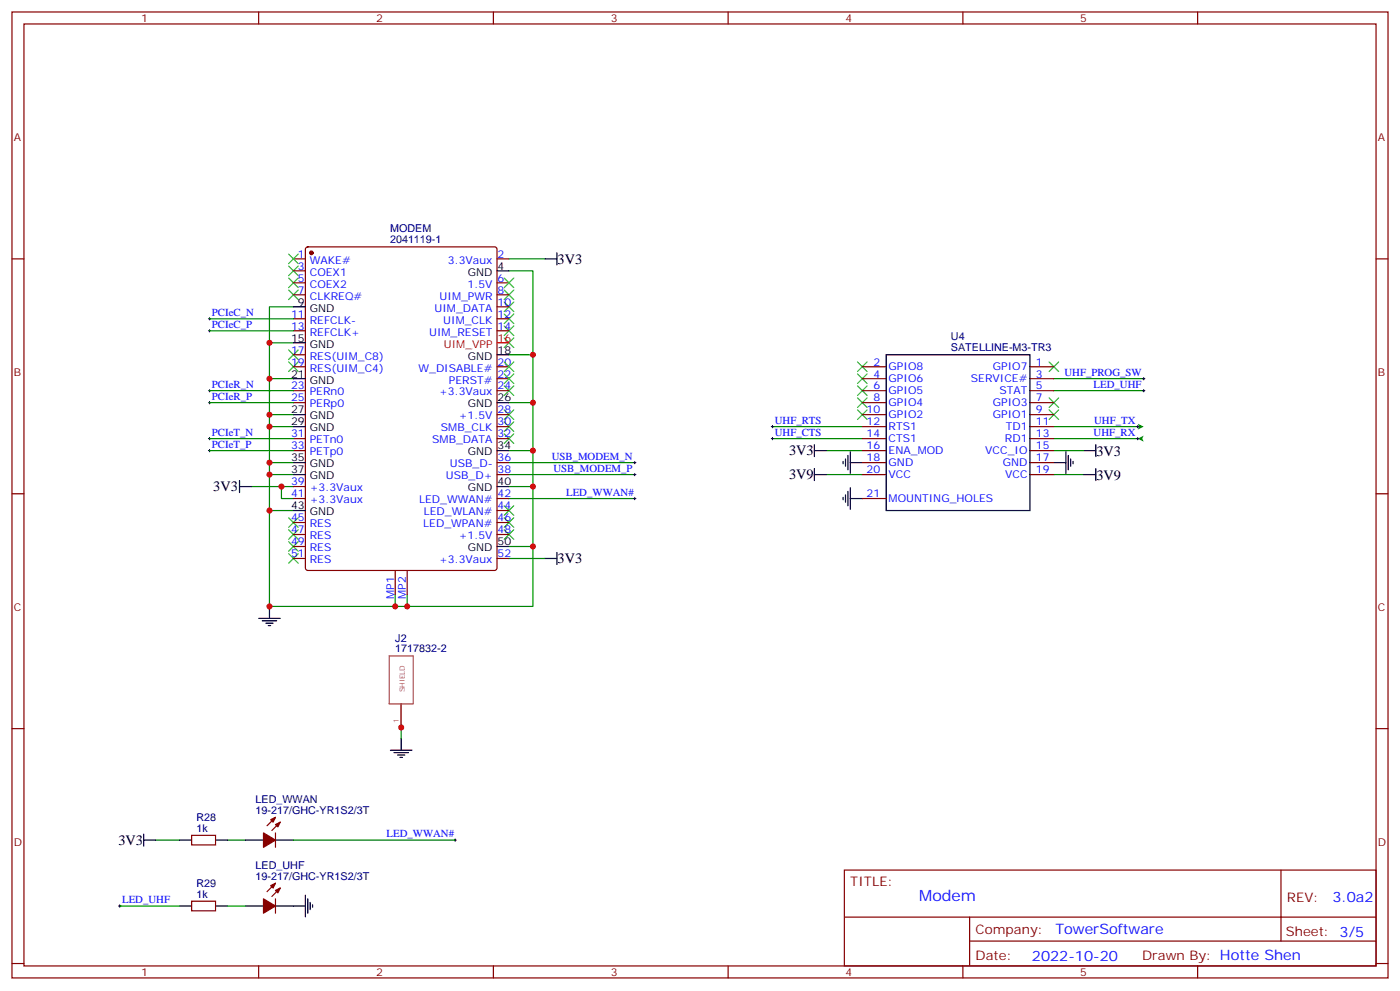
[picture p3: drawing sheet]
<svg xmlns="http://www.w3.org/2000/svg" width="412mm" height="292mm" viewBox="0 0 412 292" stroke-linecap="round" stroke-linejoin="round" font-family="sans-serif">
<g fill="none" stroke="#870000" stroke-width=".35">
<path d="M3.5 3.5h405.4v284.4h-405.4zM7.1 7.1h398.2v277.2h-398.2zM76.2 3.5v3.6M145.3 3.5v3.6M214.5 3.5v3.6M283.6 3.5v3.6M352.8 3.5v3.6M3.5 76.2h3.6M86.4 76.2h3.6M86.4 79.7h3.6M90.2 72.9l.5-.2h55l.6 .4 .1 94.1-.5 .7h-55.2l-.7-.4v-94.1zM146.4 76.2h3.5"/>
<path d="M405.3 76.2h3.6M86.4 83.3h3.6M86.4 86.8h3.6M86.4 93.8h3.6M86.4 97.4h3.6M146.4 83.3h3.5M146.4 86.8h3.5M146.4 93.8h3.5M146.4 97.4h3.5M146.4 90.3h3.5M86.4 104.4h3.6M86.4 107.9h3.6"/>
<path d="M86.4 115h3.6M86.4 118.5h3.6M146.4 107.9h3.5M146.4 115h3.5M146.4 111.5h3.5M86.4 129.1h3.6M86.4 132.6h3.6M146.4 139.7h3.5M146.4 136.2h3.5M146.4 129.1h3.5M146.4 125.6h3.5M146.4 122.1h3.5"/>
<path d="M3.5 145.3h3.6M86.4 157.3h3.6M86.4 153.8h3.6M86.4 146.8h3.6M86.4 143.2h3.6M146.4 157.3h3.5M146.4 153.8h3.5M146.4 150.3h3.5M146.4 146.8h3.5M405.3 145.3h3.6M86.4 164.4h3.6M86.4 160.9h3.6"/>
<path d="M116.4 167.9v7.1M119.9 167.9v7.1M146.4 164.4h3.5M3.5 214.5h3.6M405.3 214.5h3.6M248.7 256.1h156.6v28.2h-156.6zM377.3 256.1v20.9M248.7 270h156.5M285.6 277h119.6M285.6 270v14.1M3.5 283.6h3.6M76.2 284.3v3.6"/>
<path d="M145.3 284.3v3.6M214.5 284.3v3.6M283.6 284.3v3.6M352.8 284.3v3.6M405.3 283.6h3.6"/>
</g>
<g fill="none" stroke="#000" stroke-width=".35">
<path d="M146.4 79.7h3.5M160.5 76.2h3.5M164 74.4v3.6M86.4 90.3h3.6M86.4 100.9h3.6M86.4 111.5h3.6M146.4 118.5h3.5M146.4 104.4h3.5M86.4 122.1h3.6M86.4 125.6h3.6M86.4 136.2h3.6M86.4 139.7h3.6"/>
<path d="M146.4 132.6h3.5M70.6 143.2h3.5M70.6 141.5v3.5M86.4 150.3h3.6M146.4 143.2h3.5M79.4 178.5v3.5M146.4 160.9h3.5M160.5 164.4h3.5M164 162.6v3.6M76.2 182h6.3M77.3 182.7h4.2M78.3 183.4h2.1"/>
<path d="M79 184.2h.7M118.2 217.3v3.5M115 220.8h6.4M116.1 221.5h4.2M117.1 222.3h2.1M117.8 223h.7"/>
</g>
<path d="M114.7 193.1h7v14.1h-7zM118.2 207.2v6.9" fill="none" stroke="#a64a4a" stroke-width=".35"/>
<g fill="none" stroke="#008700" stroke-width=".35">
<path d="M149.9 79.7h7.1v98.8h-37.1M149.9 76.2h10.6M86.4 90.3h-7v88.2h40.5v-3.5M79.4 100.9h7M79.4 111.5h7M149.9 104.4h7.1M149.9 118.5h7.1M79.4 136.2h7M79.4 139.7h7M79.4 122.1h7M79.4 125.6h7M149.9 136.2h37.1"/>
<path d="M149.9 139.7h37.1M149.9 132.6h7.1M227.5 129.1h26.5M74.1 143.2h8.8v3.6h3.5M79.4 150.3h7M82.9 143.2h3.5M149.9 146.8h37.1M149.9 143.2h7.1M116.4 175v3.5M149.9 164.4h10.6M149.9 160.9h7.1"/>
</g>
<g fill="none" stroke="#3c3" stroke-width=".35">
<path d="M85 78.3l2.8 2.8M87.8 78.3l-2.8 2.8M85 85.4l2.8 2.8M85 81.8l2.8 2.9M87.8 85.4l-2.8 2.8M87.8 81.8l-2.8 2.9M148.5 85.4l2.8 2.8M148.5 88.9l2.8 2.8M148.5 92.4l2.8 2.8M148.5 96l2.8 2.8M148.5 99.5l2.8 2.8M151.3 85.4l-2.8 2.8"/>
<path d="M151.3 88.9l-2.8 2.8M151.3 92.4l-2.8 2.8M151.3 96l-2.8 2.8M151.3 99.5l-2.8 2.8M85 106.5l2.8 2.9M85 103l2.8 2.8M87.8 106.5l-2.8 2.9M87.8 103l-2.8 2.8M148.5 113.6l2.8 2.8M151.3 113.6l-2.8 2.8M252.6 113.6l2.8 2.8M252.6 117.1l2.8 2.8"/>
<path d="M252.6 106.5l2.8 2.9M252.6 110.1l2.8 2.8M255.4 113.6l-2.8 2.8M255.4 117.1l-2.8 2.8M255.4 106.5l-2.8 2.9M255.4 110.1l-2.8 2.8M309 117.1l2.9 2.8M309 106.5l2.9 2.9M311.9 117.1l-2.9 2.8M311.9 106.5l-2.9 2.9M148.5 120.7l2.8 2.8M148.5 124.2l2.8 2.8"/>
<path d="M148.5 127.7l2.8 2.8M151.3 120.7l-2.8 2.8M151.3 124.2l-2.8 2.8M151.3 127.7l-2.8 2.8M252.6 120.7l2.8 2.8M255.4 120.7l-2.8 2.8M309 120.7l2.9 2.8M311.9 120.7l-2.9 2.8M85 159.5l2.8 2.8M85 155.9l2.8 2.9M85 152.4l2.8 2.8M87.8 152.4l-2.8 2.8"/>
<path d="M87.8 155.9l-2.8 2.9M87.8 159.5l-2.8 2.8M148.5 148.9l2.8 2.8M148.5 152.4l2.8 2.8M148.5 155.9l2.8 2.9M151.3 148.9l-2.8 2.8M151.3 152.4l-2.8 2.8M151.3 155.9l-2.8 2.9M85 163l2.8 2.8M87.8 163l-2.8 2.8"/>
</g>
<path d="M186.6 136.2h.7M186.6 139.7h.7M187 135.8v.7M187 139.3v.8M227.2 129.1h.7M227.5 128.8v.7M186.6 146.8h.7M187 146.4v.7" fill="none" stroke="#000" stroke-width=".29"/>
<circle cx="91.7" cy="74.4" r=".53" fill="#870000" stroke="#870000" stroke-width=".35"/>
<path d="M146.4 100.9h3.5" fill="none" stroke="#f00" stroke-width=".35"/>
<g fill="#008700">
<path d="M335.1 129.1l1.8-.9-.4 .9 .4 .9z"/>
<path d="M335.1 124.7l1.8 .9-1.8 .9 .5-.9z"/>
</g>
<g fill="none" stroke="#008700" stroke-width=".35">
<path d="M61.7 93.8h24.7M61.7 97.4h24.7M61.7 115h24.7M61.7 118.5h24.7M310.4 111.5h26.5M310.4 115h26.5M61.7 129.1h24.7M61.7 132.6h24.7M227.5 125.6h26.5M243.4 132.6h10.6M243.4 139.7h10.6M310.4 129.1h24.7"/>
<path d="M310.4 125.6h24.7M310.4 132.6h8.9M310.4 139.7h8.9M118.2 214.1v3.2M45.9 247.3h7M67 247.3h5.3M86.4 247.3h47.7M35.3 266.7h17.6M67 266.7h5.3"/>
</g>
<g fill="none" stroke="#000" stroke-width=".29">
<path d="M61.4 93.8h.7M61.4 97.4h.7M61.7 93.5v.7M61.7 97v.7M61.4 115h.7M61.4 118.5h.7M61.7 114.7v.7M61.7 118.2v.7M336.5 111.5h.8M336.5 115h.8M336.9 111.1v.7M336.9 114.7v.7"/>
<path d="M61.4 129.1h.7M61.4 132.6h.7M61.7 128.8v.7M61.7 132.3v.7M227.2 125.6h.7M227.5 125.2v.7M334.8 129.1h.7M334.8 125.6h.7M335.1 125.2v.7M335.1 128.8v.7M133.7 247.3h.7M134.1 246.9v.8"/>
<path d="M34.9 266.7h.7M35.3 266.3v.8"/>
</g>
<g fill="none" stroke="#000" stroke-width=".35">
<path d="M261.1 104.4h42.3v45.9h-42.3zM239.9 132.6h3.5M239.9 130.9v3.5M239.9 137.9v3.6M239.9 139.7h3.5M248.4 135.8v.7M249.1 135.1v2.1M249.8 134.1v4.2M250.5 136.2h3.5M250.5 133v6.3M310.4 136.2h3.6M314 133v6.3"/>
<path d="M314.7 134.1v4.2M315.4 135.1v2.1M316.1 135.8v.7M319.3 132.6h3.5M319.3 139.7h3.5M322.8 130.9v3.5M322.8 137.9v3.6M248.4 146.4v.7M249.1 145.7v2.1M249.8 144.6v4.3M250.5 143.6v6.3M250.5 146.8h3.5"/>
<path d="M42.3 247.3h3.6M42.3 245.5v3.6M52.9 247.3h3.5M63.5 247.3h3.5M72.3 247.3h5.3M81.1 247.3h5.3M52.9 266.7h3.5M63.5 266.7h3.5M72.3 266.7h5.3M81.1 266.7h8.9M90 263.5v6.4M90.7 264.6v4.2"/>
<path d="M91.4 265.6v2.2M92.1 266.3v.8"/>
</g>
<g fill="none" stroke="#870000" stroke-width=".35">
<path d="M254 107.9h7.1M254 111.5h7.1M254 115h7.1M254 118.5h7.1M303.4 107.9h7M303.4 111.5h7M303.4 115h7M303.4 118.5h7M254 122.1h7.1M254 125.6h7.1M254 129.1h7.1M254 132.6h7.1"/>
<path d="M254 136.2h7.1M254 139.7h7.1M303.4 122.1h7M303.4 125.6h7M303.4 129.1h7M303.4 132.6h7M303.4 136.2h7M303.4 139.7h7M254 146.8h7.1M56.4 245.9h7.1v2.8h-7.1zM81.1 240.6l-2.4 2.5M81.1 245.2v4.2"/>
<path d="M81.1 260l-2.4 2.5M82.5 242l-2.4 2.5M56.4 265.3h7.1v2.8h-7.1zM81.1 264.6v4.2M82.5 261.4l-2.4 2.5"/>
</g>
<path d="M85 74.8l2.8 2.8M87.8 74.8l-2.8 2.8M148.5 81.8l2.8 2.9M151.3 81.8l-2.8 2.9M148.5 106.5l2.8 2.9M148.5 110.1l2.8 2.8M151.3 106.5l-2.8 2.9M151.3 110.1l-2.8 2.8" fill="none" stroke="#3c3" stroke-width=".35"/>
<g fill="#870000" stroke="#870000" stroke-width=".35">
<path d="M77.6 245.2l3.5 2.1-3.5 2.1z"/>
<path d="M81.1 242.7l1.4-.7-.7 1.4z"/>
<path d="M79.7 241.3l1.4-.7-.7 1.4z"/>
<path d="M77.6 264.6l3.5 2.1-3.5 2.1z"/>
<path d="M81.1 262.1l1.4-.7-.7 1.4z"/>
<path d="M79.7 260.7l1.4-.7-.7 1.4z"/>
</g>
<g fill="#c00">
<circle cx="118.2" cy="214.1" r=".88"/>
<circle cx="157" cy="104.4" r=".88"/>
<circle cx="157" cy="118.5" r=".88"/>
<circle cx="157" cy="132.6" r=".88"/>
<circle cx="157" cy="143.2" r=".88"/>
<circle cx="157" cy="160.9" r=".88"/>
<circle cx="119.9" cy="178.5" r=".88"/>
<circle cx="82.9" cy="143.2" r=".88"/>
<circle cx="79.4" cy="100.9" r=".88"/>
<circle cx="79.4" cy="111.5" r=".88"/>
<circle cx="79.4" cy="122.1" r=".88"/>
<circle cx="79.4" cy="125.6" r=".88"/>
<circle cx="79.4" cy="136.2" r=".88"/>
<circle cx="79.4" cy="139.7" r=".88"/>
<circle cx="79.4" cy="150.3" r=".88"/>
<circle cx="79.4" cy="178.5" r=".88"/>
<circle cx="116.4" cy="178.5" r=".88"/>
</g>
<text font-size="4.6" fill="#00f" x="270.8" y="265.1">Modem</text>
<g font-size="4.2">
<text x="164.2" y="77.6">3V3</text>
<text x="232.4" y="134.1">3V3</text>
<text x="323" y="134.1">3V3</text>
<text x="232.4" y="141.1">3V9</text>
<text x="323" y="141.2">3V9</text>
<text x="62.8" y="144.7">3V3</text>
<text x="164.2" y="165.8">3V3</text>
<text x="34.9" y="248.7">3V3</text>
</g>
<g font-size="4.2" fill="#00f">
<text x="392.5" y="265.4">3.0a2</text>
<text x="310.9" y="274.9">TowerSoftware</text>
<text x="304" y="282.7">2022-10-20</text>
</g>
<g font-size="3.9" fill="#800">
<text x="250.5" y="260.7">TITLE:</text>
<text x="379.1" y="265.4">REV:</text>
<text x="287.4" y="274.9">Company:</text>
<text x="378.7" y="275.5">Sheet: 3/5</text>
<text x="287.4" y="282.6">Date:</text>
<text x="336.4" y="282.7">Drawn By: Hotte Shen</text>
</g>
<g font-size="3.2" fill="#800">
<text x="41.6" y="6.5">1</text>
<text x="110.8" y="6.5">2</text>
<text x="179.9" y="6.5">3</text>
<text x="249.1" y="6.5">4</text>
<text x="318.2" y="6.5">5</text>
<text x="4.1" y="41.6">A</text>
<text x="405.9" y="41.6">A</text>
<text x="4.1" y="110.8">B</text>
<text x="405.9" y="110.8">B</text>
<text x="4.1" y="179.9">C</text>
<text x="405.9" y="179.9">C</text>
<text x="4.1" y="249.1">D</text>
<text x="405.9" y="249.1">D</text>
<text x="41.6" y="287.3">1</text>
<text x="110.8" y="287.3">2</text>
<text x="179.9" y="287.3">3</text>
<text x="249.1" y="287.3">4</text>
<text x="318.2" y="287.3">5</text>
</g>
<g font-size="3.2" fill="#000080">
<text x="114.9" y="71.6">2041119-1</text>
<text x="114.9" y="68.4">MODEM</text>
<text x="280.1" y="100.2">U4</text>
<text x="280.1" y="103.4">SATELLINE-M3-TR3</text>
<text x="116.4" y="188.8">J2</text>
<text x="116.4" y="192">1717832-2</text>
<text x="75.3" y="239.5">19-217/GHC-YR1S2/3T</text>
<text x="75.3" y="236.4">LED_WWAN</text>
<text x="57.9" y="244.8">1k</text>
<text x="57.9" y="241.7">R28</text>
<text x="75.3" y="255.8">LED_UHF</text>
<text x="57.9" y="261.1">R29</text>
<text x="75.3" y="258.9">19-217/GHC-YR1S2/3T</text>
<text x="57.9" y="264.2">1k</text>
</g>
<g font-size="3.2" fill="#00f">
<text x="87.8" y="75.8">1</text>
<text x="91.3" y="77.6">WAKE#</text>
<text x="132" y="77.6">3.3Vaux</text>
<text x="146.6" y="75.8">2</text>
<text x="87.8" y="79.4">3</text>
<text x="87.8" y="82.9">5</text>
<text x="91.3" y="81.1">COEX1</text>
<text x="146.6" y="82.9">6</text>
<text x="87.8" y="86.4">7</text>
<text x="91.3" y="84.7">COEX2</text>
<text x="91.3" y="88.2">CLKREQ#</text>
<text x="129.5" y="88.2">UIM_PWR</text>
<text x="137.7" y="84.7">1.5V</text>
<text x="146.6" y="90">10</text>
<text x="146.6" y="86.4">8</text>
<text x="62.4" y="93">PCIeC_N</text>
<text x="85.7" y="93.5">11</text>
<text x="91.3" y="95.2">REFCLK-</text>
<text x="128" y="91.7">UIM_DATA</text>
<text x="130.6" y="95.2">UIM_CLK</text>
<text x="146.6" y="93.5">12</text>
<text x="62.4" y="96.5">PCIeC_P</text>
<text x="85.7" y="97">13</text>
<text x="91.3" y="98.8">REFCLK+</text>
<text x="126.4" y="98.8">UIM_RESET</text>
<text x="146.6" y="97">14</text>
<text x="85.7" y="104.1">17</text>
<text x="85.7" y="107.6">19</text>
<text x="91.3" y="105.8">RES(UIM_C8)</text>
<text x="146.6" y="107.6">20</text>
<text x="257.3" y="107.6">2</text>
<text x="305.2" y="107.6">1</text>
<text x="91.3" y="109.4">RES(UIM_C4)</text>
<text x="123.3" y="109.4">W_DISABLE#</text>
<text x="132.2" y="112.9">PERST#</text>
<text x="146.6" y="111.1">22</text>
<text x="257.3" y="111.1">4</text>
<text x="261.8" y="109">GPIO8</text>
<text x="261.8" y="112.5">GPIO6</text>
<text x="286" y="112.5">SERVICE#</text>
<text x="292.5" y="109">GPIO7</text>
<text x="305.2" y="111.1">3</text>
<text x="313.6" y="110.6">UHF_PROG_SW</text>
<text x="62.4" y="114.1">PCIeR_N</text>
<text x="62.4" y="117.7">PCIeR_P</text>
<text x="85.7" y="114.7">23</text>
<text x="85.7" y="118.2">25</text>
<text x="91.3" y="116.4">PERn0</text>
<text x="91.3" y="119.9">PERp0</text>
<text x="129.4" y="116.4">+3.3Vaux</text>
<text x="146.6" y="114.7">24</text>
<text x="257.3" y="114.7">6</text>
<text x="257.3" y="118.2">8</text>
<text x="261.8" y="116.1">GPIO5</text>
<text x="261.8" y="119.6">GPIO4</text>
<text x="292.5" y="119.6">GPIO3</text>
<text x="294.4" y="116.1">STAT</text>
<text x="305.2" y="114.7">5</text>
<text x="305.2" y="118.2">7</text>
<text x="322.1" y="114.1">LED_UHF</text>
<text x="135.1" y="123.5">+1.5V</text>
<text x="146.6" y="125.2">30</text>
<text x="146.6" y="121.7">28</text>
<text x="228.2" y="124.7">UHF_RTS</text>
<text x="255.3" y="121.7">10</text>
<text x="255.3" y="125.2">12</text>
<text x="261.8" y="123.1">GPIO2</text>
<text x="292.5" y="123.1">GPIO1</text>
<text x="305.2" y="121.7">9</text>
<text x="305.2" y="125.2">11</text>
<text x="322.3" y="124.7">UHF_TX</text>
<text x="62.4" y="128.2">PCIeT_N</text>
<text x="62.4" y="131.8">PCIeT_P</text>
<text x="85.7" y="128.8">31</text>
<text x="91.3" y="130.5">PETn0</text>
<text x="127.3" y="130.5">SMB_DATA</text>
<text x="129.9" y="127">SMB_CLK</text>
<text x="146.6" y="128.8">32</text>
<text x="228.2" y="128.2">UHF_CTS</text>
<text x="255.3" y="128.8">14</text>
<text x="261.8" y="126.6">RTS1</text>
<text x="261.8" y="130.2">CTS1</text>
<text x="296" y="130.2">RD1</text>
<text x="296.3" y="126.6">TD1</text>
<text x="305.2" y="128.8">13</text>
<text x="322.1" y="128.2">UHF_RX</text>
<text x="85.7" y="132.3">33</text>
<text x="91.3" y="134.1">PETp0</text>
<text x="132.5" y="137.6">USB_D-</text>
<text x="146.6" y="135.8">36</text>
<text x="162.5" y="135.3">USB_MODEM_N</text>
<text x="255.3" y="132.3">16</text>
<text x="255.3" y="135.8">18</text>
<text x="261.8" y="133.7">ENA_MOD</text>
<text x="261.8" y="137.2">GND</text>
<text x="290.2" y="133.7">VCC_IO</text>
<text x="295.4" y="137.2">GND</text>
<text x="305.2" y="132.3">15</text>
<text x="305.2" y="135.8">17</text>
<text x="85.7" y="142.9">39</text>
<text x="131.4" y="141.1">USB_D+</text>
<text x="146.6" y="139.3">38</text>
<text x="163.1" y="138.8">USB_MODEM_P</text>
<text x="255.3" y="139.3">20</text>
<text x="261.8" y="140.8">VCC</text>
<text x="296.1" y="140.8">VCC</text>
<text x="305.2" y="139.3">19</text>
<text x="85.7" y="146.4">41</text>
<text x="91.3" y="144.6">+3.3Vaux</text>
<text x="91.3" y="148.2">+3.3Vaux</text>
<text x="123.5" y="148.2">LED_WWAN#</text>
<text x="146.6" y="149.9">44</text>
<text x="146.6" y="146.4">42</text>
<text x="166.8" y="145.9">LED_WWAN#</text>
<text x="255.3" y="146.4">21</text>
<text x="261.8" y="147.8">MOUNTING_HOLES</text>
<text x="85.7" y="153.5">45</text>
<text x="91.3" y="155.2">RES</text>
<text x="124.7" y="155.2">LED_WPAN#</text>
<text x="124.8" y="151.7">LED_WLAN#</text>
<text x="146.6" y="153.5">46</text>
<text x="85.7" y="157">47</text>
<text x="85.7" y="160.5">49</text>
<text x="91.3" y="158.8">RES</text>
<text x="135.1" y="158.8">+1.5V</text>
<text x="146.6" y="157">48</text>
<text x="85.7" y="164">51</text>
<text x="91.3" y="162.3">RES</text>
<text x="91.3" y="165.8">RES</text>
<text x="129.4" y="165.8">+3.3Vaux</text>
<text x="146.6" y="164">52</text>
<text x="116.1" y="176.3" transform="rotate(-90 116.1 176.3)">MP1</text>
<text x="119.6" y="176.3" transform="rotate(-90 119.6 176.3)">MP2</text>
<text x="113.9" y="246.4">LED_WWAN#</text>
<text x="36" y="265.8">LED_UHF</text>
</g>
<g font-size="3.2">
<text x="137.8" y="81.1">GND</text>
<text x="146.6" y="79.4">4</text>
<text x="87.8" y="90">9</text>
<text x="91.3" y="91.7">GND</text>
<text x="85.7" y="100.5">15</text>
<text x="91.3" y="102.3">GND</text>
<text x="137.8" y="105.8">GND</text>
<text x="146.6" y="104.1">18</text>
<text x="85.7" y="111.1">21</text>
<text x="91.3" y="112.9">GND</text>
<text x="137.8" y="119.9">GND</text>
<text x="146.6" y="118.2">26</text>
<text x="85.7" y="121.7">27</text>
<text x="85.7" y="125.2">29</text>
<text x="91.3" y="123.5">GND</text>
<text x="91.3" y="127">GND</text>
<text x="85.7" y="135.8">35</text>
<text x="91.3" y="137.6">GND</text>
<text x="137.8" y="134.1">GND</text>
<text x="146.6" y="132.3">34</text>
<text x="85.7" y="139.3">37</text>
<text x="91.3" y="141.1">GND</text>
<text x="146.6" y="142.9">40</text>
<text x="85.7" y="149.9">43</text>
<text x="137.8" y="144.6">GND</text>
<text x="91.3" y="151.7">GND</text>
<text x="146.6" y="160.5">50</text>
<text x="137.8" y="162.3">GND</text>
</g>
<g font-size="3.2" fill="#f00">
<text x="146.6" y="100.5">16</text>
<text x="130.8" y="102.3">UIM_VPP</text>
</g>
<g font-size="2.1" fill="#a54b4b">
<text x="119.2" y="203.8" transform="rotate(-90 119.2 203.8)">SHIELD</text>
<text x="117.5" y="212.8" transform="rotate(-90 117.5 212.8)">1</text>
</g>
</svg>
